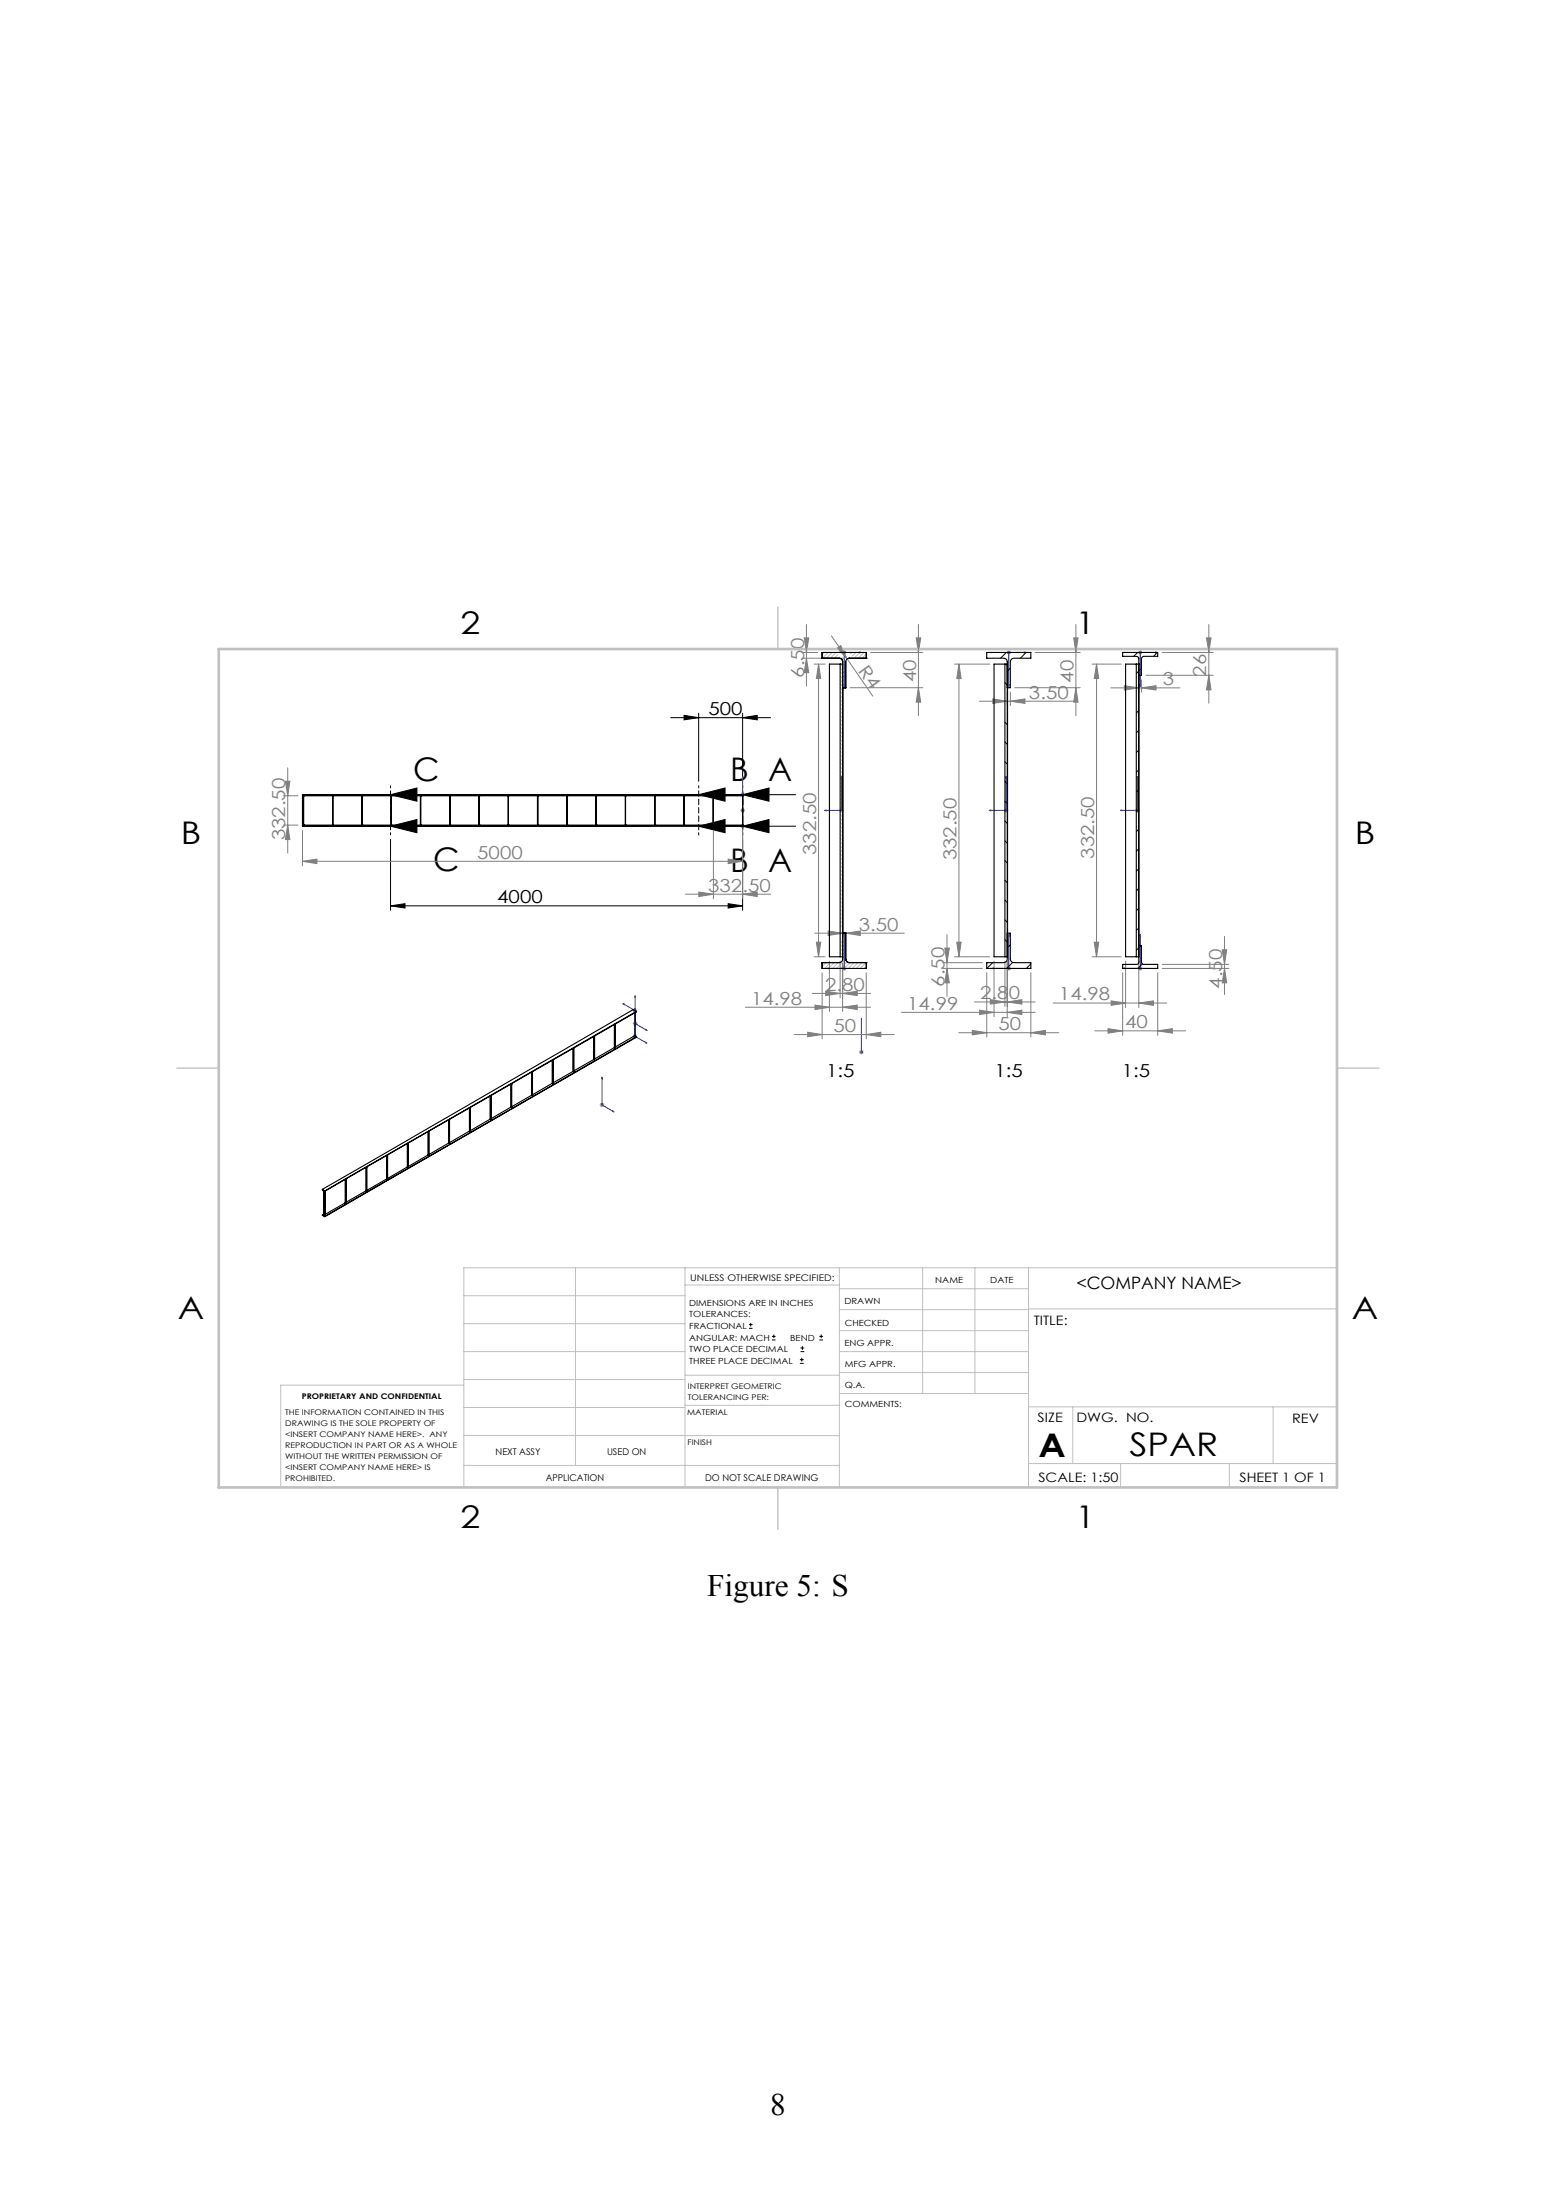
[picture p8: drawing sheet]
<svg xmlns="http://www.w3.org/2000/svg" width="210mm" height="297mm" viewBox="0 0 210 297" stroke-linecap="round" stroke-linejoin="round" font-family="sans-serif">
<g fill="none" stroke="#000" stroke-width=".13">
<path d="M90.5 96.9h13.5M92.3 96.6l2 .3-2 .3zM94.3 96.3v9.2M100.2 96.9l2-.3v.6zM100.2 96.3v9.2M52.7 107.3l3.6-.9v1.8zM52.7 111.5l3.6-.9v1.8zM52.7 113.3v9.6M52.7 107.3h7.1M52.7 111.5h7.1M94.3 107.3l3.6-.9v1.8zM94.3 111.5l3.6-.9v1.8z"/>
<path d="M94.3 107.3h13.1M94.3 111.5h13.1M100.2 113.3v9.6M100.2 107.3l3.6-.9v1.8zM100.2 111.5l3.6-.9v1.8zM52.7 122.3l2-.3v.6zM52.7 122.3h47.5M98.3 122l1.9 .3-1.9 .3zM101.1 179.3h.5M101.1 178.8h.5M101.3 178.6v.5M104.2 180.9h.5"/>
<path d="M104.2 180.4h.5M104.4 180.2v.4M108 184.1h.5M108 183.6h.5M108 182.5h.5M108 182h.5M108.2 183.3v.5M108.3 181.7v.5M110.6 180.9h.5M110.6 180.4h.5M110.8 180.2v.4"/>
</g>
<g fill="none" stroke="#808080" stroke-width=".13">
<path d="M108.3 88.1h2.1M108.3 88.9h5.7M108.5 86.1h.7l-.4 2zM108.8 88.9l.4 1.9h-.7zM108.8 84.3v8.3M109.9 89.7h1.5M110.5 89.7l.3 1.9h-.6zM110.5 89.7v39.5M112.2 85.8l2.1 3.1M113 87.5l.5-.3 .8 1.7zM113.6 88.1h.6M113.7 87.9l.4 .4"/>
<path d="M113.9 87.8v.6M114.1 87.9l-.4 .4M114.3 88.9l3.5 5.1M114.7 92.8h9.9M117.5 88.1h7.1M123.7 86.1h.6l-.3 2zM124 92.8l.3 2h-.6zM124 84.3v12.3M128.8 89.7h4.8M129.4 89.7v39.5M129.4 89.7l.3 1.9h-.6zM132.2 94.7h12.8"/>
<path d="M134 94.4l1.9 .3-1.9 .3zM135.9 88.1h.5M135.9 93.4v1.9M135.9 87.9l.5 .4M136.1 87.8v.6M136.4 94.7l1.9-.3v.6zM136.4 93.4v1.9M136.4 87.9l-.5 .4M136.9 92.8h8.9M139.7 88.1h6.1M144.9 86.1h.6l-.3 2zM145.2 84.3v12.3"/>
<path d="M145.2 92.8l.3 2h-.6zM147.4 89.7h3.9M148 89.7l.3 1.9h-.6zM148 89.7v39.5M149.9 92.9h9.3M151.7 92.6l2 .3-2 .3zM153.6 88.1h.6M153.7 87.9l.4 .4M153.7 91.8v1.6M153.9 87.8v.6M154 92.9l2-.3v.6zM154 91.8v1.6"/>
<path d="M154.1 87.9l-.4 .4M154.7 91.2h9M156.9 88.1h6.8M162.8 86.1h.6l-.3 2zM163.1 91.2l.3 1.9h-.6zM163.1 84.3v10.6M38.2 111.4h2M38.2 107.4h2M38.5 105.5h.6l-.3 1.9zM38.8 103.7v11.5M38.8 111.4l.3 1.9h-.6zM40.8 116.3l2-.3v.6z"/>
<path d="M40.8 112.1v4.8M40.8 116.3h59.4M96.3 112v9.3M98.3 116l1.9 .3-1.9 .3zM99.9 107.3h.6M99.9 111.5h.6M99.9 109.4h.6M100 107.1l.4 .4M100 111.3l.4 .4M100 109.2l.4 .4M100.2 112v9.3M100.2 107v.6"/>
<path d="M100.2 109.1v.6M100.2 111.2v.6M100.4 107.1l-.4 .4M100.4 111.3l-.4 .4M100.4 109.2l-.4 .4M113.3 109.4h.6M113.3 109.2l.5 .4M113.6 109.1v.6M113.8 109.2l-.5 .4M135.5 109.4h.6M135.6 109.2l.4 .4M135.8 109.1v.6"/>
<path d="M136 109.2l-.4 .4M153.2 109.4h.6M153.3 109.2l.4 .4M153.5 109.1v.6M153.7 109.2l-.4 .4M85.4 136.4h.6M85.4 139.9h.6M85.4 138.2h.6M85.5 136.2l.4 .4M85.5 139.7l.4 .4M85.5 138l.4 .4M85.7 136.1v.6"/>
<path d="M85.7 139.6v.6M85.7 137.9v.6M85.9 136.2l-.4 .4M85.9 139.7l-.4 .4M85.9 138l-.4 .4M92.5 120.7h11.5M94.3 120.4l2 .3-2 .3zM100.2 120.7l2-.3v.6zM100.6 136h16.9M107.2 139.7h13.5M109 139.4l2 .3-2 .3zM109.6 134.1h7.9"/>
<path d="M109.9 129.2h1.5M109.9 126h12.1M110 135.7l1.9 .3-1.9 .3zM110.2 127.2h.6l-.3 2zM111 131.3v9M111.4 133.8l2 .3-2 .3zM111.8 125.7l1.9 .3-1.9 .3zM111.9 129.8v6.8M113.4 129.8v4.9M113.6 130.7h.6M113.7 134.1l2-.3v.6zM113.7 136l2-.3v.6z"/>
<path d="M113.7 130.1v6.5M113.7 130.5l.4 .4M113.9 130.4v.6M114.1 126l2-.3v.6zM114.1 130.5l-.4 .4M116.9 139.7l2-.3v.6zM116.9 131.3v9M121.7 136.7h18M127.2 130.7h5.4M127.2 130h5.4M127.5 128h.6l-.3 2zM127.8 126.2v8.3"/>
<path d="M127.8 130.7l.3 2h-.6zM128.8 129.2h4.8M129.1 127.2h.6l-.3 2zM129.4 139.4h13.5M131.2 139.1l2 .3-2 .3zM131.5 135.3h8.2M132.2 136.4l2 .3-2 .3zM133.2 131.3v8.7M133.7 135l1.9 .3-1.9 .3zM134.2 129.8v7.5M135.6 129.8v6.1M135.9 130.7h.5"/>
<path d="M135.9 135.3l2-.3v.6zM135.9 136.7l2-.3v.6zM135.9 129.8v7.5M135.9 130.5l.5 .4M136.1 130.4v.6M136.4 130.5l-.5 .4M139.1 139.4l2-.3v.6zM139.1 131.3v8.7M142.1 135.4h15.4M147.4 129.2h3.9M147.7 127.2h.6l-.3 2zM147.7 139.2h12.3"/>
<path d="M149.5 138.9l2 .3-2 .3zM150 135.1l1.9 .3-1.9 .3zM151.5 131.3v8.5M151.9 129.8v6.2M153.6 130.7h.6M153.7 130.5l.4 .4M153.7 135.4l2-.3v.6zM153.7 129.8v6.2M153.9 130.4v.6M154.1 130.5l-.4 .4M156.3 139.2l1.9-.3v.6zM156.3 131.3v8.5"/>
<path d="M156.9 130.7h9M156.9 130.2h9M164.9 128.2h.7l-.3 2zM165.3 130.7l.3 2h-.7zM165.3 126.4v7.9M80.9 149.2h.6M81 149l.5 .4M81.3 148.9v.6M81.5 149l-.5 .4M115.9 142h.7M116 141.8l.5 .4M116.3 141.7v.6"/>
<path d="M116.5 141.8l-.5 .4"/>
</g>
<g fill="none" stroke="#00f" stroke-width=".13">
<path d="M113.9 92.4h.1l-.1 .3zM116 88l.2 .1h-.2zM116.2 88.1h-2.3v4.6M136.1 92.4h.1l-.1 .3zM138.2 88l.3 .1h-.3zM138.5 88.1h-2.4v4.6M153.8 92.4h.1v.3zM156 88l.2 .1h-.2zM156.2 88.1h-2.3v4.6M100.2 107.2v.1zM100.2 111.9v-.3v.3M100.2 111.5v.1z"/>
<path d="M100.2 106.9v.3v-.3M100.2 109.4v.1zM100.2 104.8v.2v-.2M100.2 109.4h.1M100.2 107.3h.1M100.2 111.5h.1M100.2 104.8v7.1M111.3 109.4h.2v.1zM113.6 104.8v4.6h-2.3M113.6 104.8v.2h-.1zM133.5 109.4h.2v.1zM135.8 104.8v4.6h-2.3"/>
<path d="M135.8 104.8v.2h-.1zM151.2 109.4h.2v.1zM153.5 104.8v4.6h-2.3M153.5 104.8l.1 .2h-.2zM84.1 135.5h.1v.1zM84.1 135.5l1.6 .9M85.6 140h.1v.2zM85.7 136.1v.3l-.1-.1zM85.7 136.1v4.1M85.7 139.9l1.6 .9M85.7 134.4l.1 .2h-.1zM85.7 134.4v3.8l1.6 .9"/>
<path d="M87.2 139l.1 .1zM111.6 130.7h.3v.1zM113.9 126.1l.1 .3h-.1zM113.9 126.1v4.6h-2.3M116.3 137.4v.3v-.3M116.3 137.4v4.6M133.9 130.7h.2v.1zM136.1 126.1l.1 .3h-.1zM136.1 126.1v4.6h-2.2M151.6 130.7h.2v.1zM153.9 126.1v.3h-.1zM153.9 126.1v4.6h-2.3"/>
<path d="M81.3 145.4v.2h-.1zM81.3 145.4v3.8l1.6 .9M82.7 150l.2 .1h-.2zM87.1 140.7l.2 .1h-.2zM116.3 142v.1zM116.3 142h.1"/>
</g>
<path d="M52.7 106.1v6.6M94.3 106.1v6.6M100.2 106.1v6.6" fill="none" stroke="#000" stroke-width=".13" stroke-dasharray=".8 .4" stroke-dashoffset=".5"/>
<g fill="none" stroke="#c0c0c0" stroke-width=".13">
<path d="M111.2 88.1l-.2 .3M111.8 88.1l-.8 .8M112.3 88.1l-.8 .8M112.8 88.1l-.7 .8M113.1 88.4l-.5 .5M113.3 88.7l-.2 .2M113.4 99.8l.3 .3M113.4 99.3l.3 .3M113.4 98.7l.3 .4M113.4 98.2l.3 .3M113.4 97.7l.3 .3M113.4 97.1l.3 .4"/>
<path d="M113.4 96.6l.3 .3M113.4 96.1l.3 .3M113.4 95.5l.3 .4M113.4 95l.3 .3M113.4 94.5l.3 .3M113.4 93.9l.3 .4M113.4 93.4l.3 .3M113.4 92.9l.3 .3M113.4 92.3l.3 .4M113.4 91.8l.3 .3M113.4 91.2l.3 .4M113.4 90.7l.3 .4"/>
<path d="M113.4 90.2l.3 .3M113.4 89.7l.3 .3M114.1 89.4l-.4 .5M114.1 90l-.4 .4M114.1 90.5l-.4 .4M114.1 91.1l-.4 .4M114.1 91.6l-.4 .4M114.1 92.1l-.4 .4M114.1 92.7l-.1 .1M115 88.1l-.2 .2M115.5 88.1l-.5 .5M116 88.1l-.7 .8"/>
<path d="M116.6 88.1l-.8 .8M116.9 88.3l-.6 .6M113.4 119.5l.3 .4M113.4 119l.3 .3M113.4 118.5l.3 .3M113.4 117.9l.3 .4M113.4 117.4l.3 .3M113.4 116.9l.3 .3M113.4 116.3l.3 .4M113.4 115.8l.3 .3M113.4 115.3l.3 .3M113.4 114.7l.3 .4"/>
<path d="M113.4 114.2l.3 .3M113.4 113.7l.3 .3M113.4 113.1l.3 .4M113.4 112.6l.3 .3M113.4 112.1l.3 .3M113.4 111.5l.3 .4M113.4 111l.3 .3M113.4 110.5l.3 .3M113.4 109.9l.3 .4M113.4 109.4l.3 .3M113.4 108.9l.3 .3M113.4 108.3l.3 .4"/>
<path d="M113.4 107.8l.3 .3M113.4 107.3l.3 .3M113.4 106.7l.3 .4M113.4 106.2l.3 .3M113.4 105.7l.3 .3M113.4 105.1l.3 .4M113.4 104.6l.3 .3M113.4 104.1l.3 .3M113.4 103.5l.3 .4M113.4 103l.3 .3M113.4 102.5l.3 .3M113.4 101.9l.3 .4"/>
<path d="M113.4 101.4l.3 .3M113.4 100.9l.3 .3M113.4 100.3l.3 .4M111 130h.1M111.5 130l-.5 .5M112.1 130l-.8 .7M112.6 130l-.8 .7M113.1 130l-.7 .7M113.4 129.1v.1M113.4 128.6l.3 .3M113.4 128.1l.3 .3M113.4 127.5l.3 .4"/>
<path d="M113.4 127l.3 .3M113.4 124.9l.3 .3M113.4 124.3l.3 .4M113.4 123.8l.3 .3M113.4 123.3l.3 .3M113.4 122.7l.3 .4M113.4 122.2l.3 .3M113.4 121.7l.3 .3M113.4 121.1l.3 .4M113.4 120.6l.3 .3M113.4 120.1l.3 .3M113.7 126.7v.1"/>
<path d="M114.1 126.8l-.4 .4M114.1 127.3l-.4 .5M114.1 127.9l-.4 .4M114.1 128.4l-.4 .4M114.1 128.9l-.4 .5M114.1 129.5l-1.2 1.2M114.3 129.8l-.9 .9M114.7 130l-.7 .7M115.3 130l-.8 .7M115.8 130l-.8 .7M116.3 130l-.7 .7M116.9 130l-.8 .7"/>
<path d="M116.9 130.4l-.3 .3M62.6 174.9h29.8M62.6 178.7h29.8M77.7 171.1v26.7M92.4 171.1v29.7M92.4 173.5h20.9M113.3 176.8h25.5M113.3 171.1v29.7M113.3 179.6h25.5M113.3 174h25.5M124.5 171.1v17M131.6 171.1v17"/>
<path d="M138.8 171.1v29.7M138.8 176.7h41.6M62.6 187h-24.7v13.8h142.5v-29.7h-117.8v29.7M62.6 197.8h50.7M62.6 193.8h29.8M62.6 186.2h29.8M62.6 182.5h29.8M62.6 190h29.8M92.4 185.7h20.9M92.4 193.8h20.9M92.4 189.7h20.9M113.3 185.3h25.5"/>
<path d="M113.3 182.5h25.5M113.3 188.1h25.5M138.8 189.9h41.6M138.8 197.6h41.6M144.8 189.9v7.7M151.2 197.6v3.2M165.9 197.6v3.2M171.8 189.9v7.7"/>
</g>
<path d="M105 82v5.6M23.9 144.2h5.6M180.4 144.2h5.7M105 200.8v5.7" fill="none" stroke="#c0c0c0" stroke-width=".18"/>
<path d="M29.5 87.6h150.9v113.2h-150.9z" fill="none" stroke="#c0c0c0" stroke-width=".36"/>
<g fill="#000">
<path d="M92.3 96.6l2 .3-2 .3zM100.2 96.9l2-.3v.6zM52.7 122.3l2-.3v.6zM98.3 122l1.9 .3-1.9 .3z"/>
<path d="M94.3 107.3l3.6-.9v1.8zM94.3 111.5l3.6-.9v1.8zM52.7 107.3l3.6-.9v1.8zM52.7 111.5l3.6-.9v1.8z"/>
<path d="M100.2 107.3l3.6-.9v1.8zM100.2 111.5l3.6-.9v1.8z"/>
</g>
<path d="M124 92.8l.3 2h-.6zM123.7 86.1h.6l-.3 2z" fill="#808080"/>
<g fill="#00f">
<path d="M82.7 150l.2 .1h-.2zM81.3 145.4v.2h-.1zM84.1 135.5h.1v.1zM85.6 140h.1v.2zM87.1 140.7l.2 .1h-.2zM85.7 136.1v.3l-.1-.1zM87.2 139l.1 .1zM85.7 134.4l.1 .2h-.1zM116.3 142v.1zM116.3 137.4v.3zM100.2 107.2v.1zM100.2 111.6v.3zM100.2 111.5v.1zM100.2 106.9v.3zM100.2 109.4v.1zM100.2 104.8v.2z"/>
<path d="M138.2 88v.1h.3zM136.1 92.4v.3l.1-.3zM133.9 130.7l.2 .1v-.1zM136.1 126.1v.3h.1zM133.5 109.4l.2 .1v-.1zM135.8 104.8l-.1 .2h.1zM156 88v.1h.2zM153.8 92.4l.1 .3v-.3zM151.6 130.7l.2 .1v-.1zM153.9 126.1l-.1 .3h.1zM151.2 109.4l.2 .1v-.1zM153.5 104.8l-.1 .2h.2z"/>
<path d="M116 88v.1h.2zM113.9 92.4v.3l.1-.3zM111.6 130.7l.3 .1v-.1zM113.9 126.1v.3h.1zM111.3 109.4l.2 .1v-.1zM113.6 104.8l-.1 .2h.1z"/>
</g>
<g fill="#808080">
<path d="M113 87.5l.5-.3 .8 1.7z"/>
<path d="M98.3 116l1.9 .3-1.9 .3zM40.8 116.3l2-.3v.6z"/>
<path d="M94.3 120.4l2 .3-2 .3zM100.2 120.7l2-.3v.6zM111.4 133.8l2 .3-2 .3zM113.7 134.1l2-.3v.6zM110 135.7l1.9 .3-1.9 .3zM113.7 136l2-.3v.6zM133.7 135l1.9 .3-1.9 .3zM135.9 135.3l2-.3v.6zM132.2 136.4l2 .3-2 .3zM135.9 136.7l2-.3v.6zM150 135.1l1.9 .3-1.9 .3zM153.7 135.4l2-.3v.6z"/>
<path d="M116.9 139.7l2-.3v.6zM109 139.4l2 .3-2 .3zM139.1 139.4l2-.3v.6zM131.2 139.1l2 .3-2 .3z"/>
<path d="M156.3 139.2l1.9-.3v.6zM149.5 138.9l2 .3-2 .3z"/>
<path d="M111.8 125.7l1.9 .3-1.9 .3zM114.1 126l2-.3v.6z"/>
<path d="M136.4 94.7l1.9-.3v.6zM134 94.4l1.9 .3-1.9 .3z"/>
<path d="M154 92.9l2-.3v.6zM151.7 92.6l2 .3-2 .3z"/>
<path d="M38.8 111.4l.3 1.9h-.6zM38.5 105.5h.6l-.3 1.9zM110.2 127.2h.6l-.3 2zM110.5 89.7l.3 1.9h-.6zM129.1 127.2h.6l-.3 2zM129.4 89.7l.3 1.9h-.6zM145.2 92.8l.3 2h-.6zM144.9 86.1h.6l-.3 2zM147.7 127.2h.6l-.3 2zM148 89.7l.3 1.9h-.6zM163.1 91.2l.3 1.9h-.6zM162.8 86.1h.6l-.3 2z"/>
<path d="M108.5 86.1h.7l-.4 2zM108.8 88.9l.4 1.9h-.7z"/>
<path d="M164.9 128.2h.7l-.3 2zM165.3 130.7l.3 2h-.7z"/>
<path d="M127.8 130.7l.3 2h-.6zM127.5 128h.6l-.3 2z"/>
</g>
<g fill="none" stroke="#000" stroke-width=".15">
<path d="M111 88.9h2.3l.3 .1 .1 .3M111 88.9h2.3a.44 .44 0 0 1 .4 .4M111 88.9h.1M111 88.9v-.8h5.9v.8M113.4 89.7v39.5M113.7 89.7h-1.8v39.5h1.8v.3M113.7 89.3v40.2a.47 .47 0 0 1-.4 .5h-2.3M113.8 92.9v33M114.1 89.3v3.6h-.4M116.9 88.9h.1M116.9 88.9h-2.3a.47 .47 0 0 0-.5 .4v3.6l-.4-.1M116.9 88.1v.8h-2.4"/>
<path d="M133.2 88.1h5.9v.8h-2.1a.53 .53 0 0 0-.6 .4v3.5h-.5v-3.5a.64 .64 0 0 0-.9-.4h-1.8zM134.2 89.7h1.7v39.5h-1.7zM135.6 89.7v39.5M136 92.8v33.2M151.5 88.1h4.8v.5h-1.9l-.2 .1-.2 .3v2.2h-.3v-2.4l-.1-.1-.3-.1h-1.8zM151.9 89.7h1.8v39.5h-1.8zM153.4 89.7v39.5M153.7 89.7h.1M40.8 107.3l59.4 .1M40.8 107.3h59.4M40.8 111.5h59.4M40.8 107.4h59.4"/>
<path d="M40.8 111.4h59.4M40.8 107.3h.1M40.9 107.4v4M41 111.4h.1M41 107.4h.1M41 107.4v4M44.9 107.4v4M44.9 107.4h.1M44.9 111.4h.1M48.8 107.4v4M48.9 111.4h.1M48.9 107.4h.1"/>
<path d="M48.9 107.4v4M52.8 107.4v4M52.8 111.4h.1M52.8 107.4h.1M56.7 107.4v4M56.8 107.4h.1M56.8 111.4h.1M56.8 107.4v4M60.7 107.4v4M60.7 107.4h.1M60.7 111.4h.1M64.6 107.4v4"/>
<path d="M64.7 107.4h.1M64.7 111.4h.1M64.7 107.4v4M68.6 107.4v4M68.6 107.4h.1M68.6 111.4h.1M70 107.3h2.5M72.5 107.4v4M72.6 111.4h.1M72.6 107.4h.1M72.6 107.4v4M76.5 107.4v4"/>
<path d="M76.5 111.4h.1M76.5 107.4h.1M80.4 107.4v4M80.5 111.4h.1M80.5 107.4h.1M80.5 107.4v4M84.4 107.4v4M84.4 111.4h.1M84.4 107.4h.1M88.3 107.4v4M88.4 111.4h.1M88.4 107.4h.1"/>
<path d="M88.4 107.4v4M89.4 107.3h4.9M92.3 107.4v4M92.3 111.4h.1M92.3 107.4h.1M96.2 107.4v4M96.3 111.4h.1M96.3 107.4h.1M96.3 107.4v4M100.2 107.3v.1M100.2 107.3h-59.4v4.2h59.4M100.2 107.4v4.1"/>
<path d="M100.2 107.4h.1M100.2 111.4h.1M100.2 107.3h.1M100.2 111.5h.1M80.1 139.9v3.1M80.2 139.9v3.2M82.9 138.3v3.1M83 138.3v3.2M85.7 139.8l.2 .2M85.7 136.7v3.1l-2.7 1.5M85.9 136.5l-42.1 24.3M85.9 136.5l-.4-.2-42 24.3"/>
<path d="M85.9 140l-42.1 24.2M85.9 140l-42.1 24.3M111 130h.1M113.3 129.9h-2.3v.8h5.9v-.7M113.7 125.9h.4v3.6a.5 .5 0 0 0 .5 .5h2.3M113.7 126h.4M114.1 129.5l.2 .3 .2 .1h2.4v.8M116.9 130h.1M135.9 126h.5v3.6a.53 .53 0 0 0 .6 .4h2.1v.7h-5.9v-.7h2.1a.52 .52 0 0 0 .6-.5zM153.7 127.6h.3v2.3l.1 .2 .2 .1h2v.5h-4.8v-.5h1.9l.3-.2zM46.6 159.2v3.2M46.7 159.2h.1"/>
<path d="M46.7 159.2v3.3M49.4 157.6v3.2M49.4 157.6h.1M49.5 157.6h.1M49.5 157.6v3.2M52.2 159.2h.1M52.2 156v3.2M52.2 159.2l-2.7 1.5M52.2 156h.1M52.3 156v3.2M52.3 156h.1M55 157.5l.1 .1"/>
<path d="M55 154.4v3.1M55 157.5l-2.7 1.6M55 154.4h.1M55.1 154.3v.1M55.1 154.4v3.2M55.1 154.4h.1M57.8 155.9l.1 .1M57.8 152.8v3.1M57.8 155.9l-2.7 1.6M57.8 152.7h.1M57.9 152.7v3.3M60.5 154.3l.2 .1"/>
<path d="M60.5 151.2v3.1M60.5 154.3l-2.6 1.6M60.6 151.1h.1M60.7 151.1h.1M60.7 151.1v3.3M60.7 154.4h.1M63.4 152.7l.1 .1M63.4 149.6v3.1M63.4 152.7l-2.7 1.6M63.4 149.5h.1M63.5 149.5h.1M63.5 149.5v3.3"/>
<path d="M63.5 152.7v.1M66.1 151.1l.1 .1M66.1 148v3.1M66.1 151.1l-2.6 1.5M66.2 147.9v3.3zM68.9 149.5h.1M68.9 146.4v3.1M68.9 149.5l-2.6 1.5M69 146.3h.1M69 146.3v3.2M71.7 147.9h.1M71.7 144.8v3.1"/>
<path d="M71.7 147.9l-2.6 1.5M71.8 144.7l.1 3.2zM74.5 146.2l.1 .1M74.5 143.1v3.1M74.5 146.2l-2.6 1.6M74.6 143.1v3.2M74.7 143.1l-.1 3.2M77.3 144.7h.1M77.3 141.6v3.1M77.3 144.7l-2.6 1.5M77.4 144.7h.1M77.4 141.5v3.2"/>
<path d="M80.1 143l.1 .1M80.1 143l-2.7 1.6M82.9 141.4l.1 .1M82.9 141.4l-2.7 1.6M43.5 160.6l.2 .1v.2M43.5 160.6l.3 .2M43.5 164l.3 .3M43.7 163.9v.2l-.2-.1M43.7 163.9h.1M43.7 163.9l-.2 .1M43.7 160.8v3.3l.1 .1M43.7 164h.1"/>
<path d="M43.7 160.7v.1M43.7 160.7l.1 .1M43.8 160.8h-.1v3.2M43.8 164l.1 .1M43.8 160.8v3.2M43.8 164h-.1M43.8 160.8h.1M43.8 164.2v.1M43.9 160.8h.1M43.9 160.8v3.3M46.6 162.4l.1 .1M46.6 162.4l-2.7 1.5"/>
<path d="M46.7 162.4v.1M49.4 160.8h.1M49.4 160.8l-2.7 1.5"/>
</g>
<g fill="none" stroke="#000" stroke-width=".13">
<path d="M135.6 97.5l.3 .3M135.6 92.1l.3 .4M135.8 89.7l.1 .1M135.8 88.1l-.8 .8M136.4 90.2l-.5 .4M138.5 88.1l-.8 .8M153.5 88.1l-.5 .5M153.7 95.9l-.3 .4M153.7 98.6l-.3 .3M154 90.2l-.6 .7M156.2 88.1l-.5 .5M135.6 118.8l.3 .4"/>
<path d="M135.6 116.2l.3 .3M135.6 113.5l.3 .3M135.6 110.8l.3 .4M135.6 108.2l.3 .3M135.6 105.5l.3 .3M135.6 102.8l.3 .4M135.6 100.2l.3 .3M153.7 101.3l-.3 .3M153.7 103.9l-.3 .4M153.7 106.6l-.3 .3M153.7 109.3l-.3 .3M153.7 111.9l-.3 .4"/>
<path d="M153.7 114.6l-.3 .3M153.7 117.3l-.3 .3M153.7 119.9l-.3 .4M134 130l-.8 .7M135.6 126.8l.3 .4M135.6 124.2l.3 .3M135.6 121.5l.3 .3M136.4 127.6l-.5 .4M136.7 129.9l-.8 .8M139.1 130.1l-.6 .6M153.7 122.6l-.3 .3M153.7 125.3l-.3 .3"/>
<path d="M154 127.6l-.6 .7M154.2 130.1l-.6 .6M156.3 130.7h.1"/>
</g>
<g font-size="4.4">
<text x="55.8" y="105.4">C</text>
<text x="98.6" y="105.4">B</text>
<text x="103.7" y="105.4">A</text>
<text x="58.5" y="117.5">C</text>
<text x="98.6" y="117.7">B</text>
<text x="103.7" y="117.7">A</text>
<text x="140.2" y="196.7">A</text>
<text x="152.4" y="196.6">SPAR</text>
</g>
<g font-size="4.2">
<text x="62.2" y="85.6">2</text>
<text x="145.2" y="85.6">1</text>
<text x="24.4" y="113.9">B</text>
<text x="182.8" y="113.9">B</text>
<text x="24" y="178">A</text>
<text x="182.4" y="178">A</text>
<text x="62.2" y="206.3">2</text>
<text x="145.2" y="206.3">1</text>
<text x="95.5" y="215.4">Figure 5: S</text>
<text x="103.9" y="285.5">8</text>
</g>
<g font-size="2.4" fill="#808080">
<text x="108.5" y="91.5" transform="rotate(-90 108.5 91.5)">6.50</text>
<text x="115.7" y="90.5" transform="rotate(54 115.7 90.5)">R4</text>
<text x="123.6" y="92.1" transform="rotate(-90 123.6 92.1)">40</text>
<text x="138.9" y="94.3">3.50</text>
<text x="144.9" y="92.1" transform="rotate(-90 144.9 92.1)">40</text>
<text x="157" y="92.5">3</text>
<text x="162.8" y="91.4" transform="rotate(-90 162.8 91.4)">26</text>
<text x="38.5" y="113.5" transform="rotate(-90 38.5 113.5)">332.50</text>
<text x="64.4" y="115.9">5000</text>
<text x="110.1" y="115.5" transform="rotate(-90 110.1 115.5)">332.50</text>
<text x="129.1" y="116.2" transform="rotate(-90 129.1 116.2)">332.50</text>
<text x="147.7" y="115.9" transform="rotate(-90 147.7 115.9)">332.50</text>
<text x="95.6" y="120.4">332.50</text>
<text x="115.9" y="125.6">3.50</text>
<text x="101.4" y="135.6">14.98</text>
<text x="111.4" y="133.8">2.80</text>
<text x="122.4" y="136.3">14.99</text>
<text x="127.5" y="133.2" transform="rotate(-90 127.5 133.2)">6.50</text>
<text x="132.3" y="134.9">2.80</text>
<text x="142.9" y="135.1">14.98</text>
<text x="164.9" y="133.5" transform="rotate(-90 164.9 133.5)">4.50</text>
<text x="112.5" y="139.3">50</text>
<text x="134.8" y="139.1">50</text>
<text x="151.8" y="138.8">40</text>
</g>
<g font-size="2.4">
<text x="95.6" y="96.5">500</text>
<text x="67.1" y="121.9">4000</text>
<text x="111.5" y="145.4">1:5</text>
<text x="134.2" y="145.4">1:5</text>
<text x="151.4" y="145.4">1:5</text>
</g>
<text font-size="2.3" x="145.3" y="174">&lt;COMPANY NAME&gt;</text>
<g font-size="1.8">
<text x="139.5" y="178.9">TITLE:</text>
<text x="140" y="192">SIZE</text>
<text x="145.3" y="192">DWG. NO.</text>
<text x="174.4" y="192.1">REV</text>
<text x="140.1" y="200.1">SCALE: 1:50</text>
<text x="167.3" y="200.1">SHEET 1 OF 1</text>
</g>
<g font-size="1.3">
<text x="66.9" y="196.4">NEXT ASSY</text>
<text x="81.9" y="196.4">USED ON</text>
<text x="73.7" y="199.9">APPLICATION</text>
<text x="95.2" y="199.9">DO NOT SCALE DRAWING</text>
</g>
<text font-size="1.2" x="93.2" y="173">UNLESS OTHERWISE SPECIFIED:</text>
<g font-size="1.1">
<text x="126.2" y="173.2">NAME</text>
<text x="133.6" y="173.3">DATE</text>
<text x="93" y="176.3">DIMENSIONS ARE IN INCHES</text>
<text x="93" y="177.9">TOLERANCES:</text>
<text x="93" y="179.4">FRACTIONAL</text>
<text x="114" y="176.1">DRAWN</text>
<text x="114" y="179">CHECKED</text>
<text x="93" y="181">ANGULAR: MACH</text>
<text x="93" y="182.6">TWO PLACE DECIMAL</text>
<text x="93" y="184.2">THREE PLACE DECIMAL</text>
<text x="106.6" y="181">BEND</text>
<text x="114" y="181.7">ENG APPR.</text>
<text x="114" y="184.6">MFG APPR.</text>
<text x="38.5" y="191">THE INFORMATION CONTAINED IN THIS</text>
<text x="40.7" y="188.9">PROPRIETARY AND CONFIDENTIAL</text>
<text x="92.8" y="191.1">MATERIAL</text>
<text x="92.8" y="187.5">INTERPRET GEOMETRIC</text>
<text x="92.8" y="189">TOLERANCING PER:</text>
<text x="114" y="187.4">Q.A.</text>
<text x="114" y="189.9">COMMENTS:</text>
<text x="38.5" y="192.5">DRAWING IS THE SOLE PROPERTY OF</text>
<text x="38.5" y="194">&lt;INSERT COMPANY NAME HERE&gt;. ANY</text>
<text x="38.5" y="195.5">REPRODUCTION IN PART OR AS A WHOLE</text>
<text x="38.5" y="197">WITHOUT THE WRITTEN PERMISSION OF</text>
<text x="92.8" y="195.1">FINISH</text>
<text x="38.5" y="198.5">&lt;INSERT COMPANY NAME HERE&gt; IS</text>
<text x="38.5" y="200">PROHIBITED.</text>
</g>
</svg>
